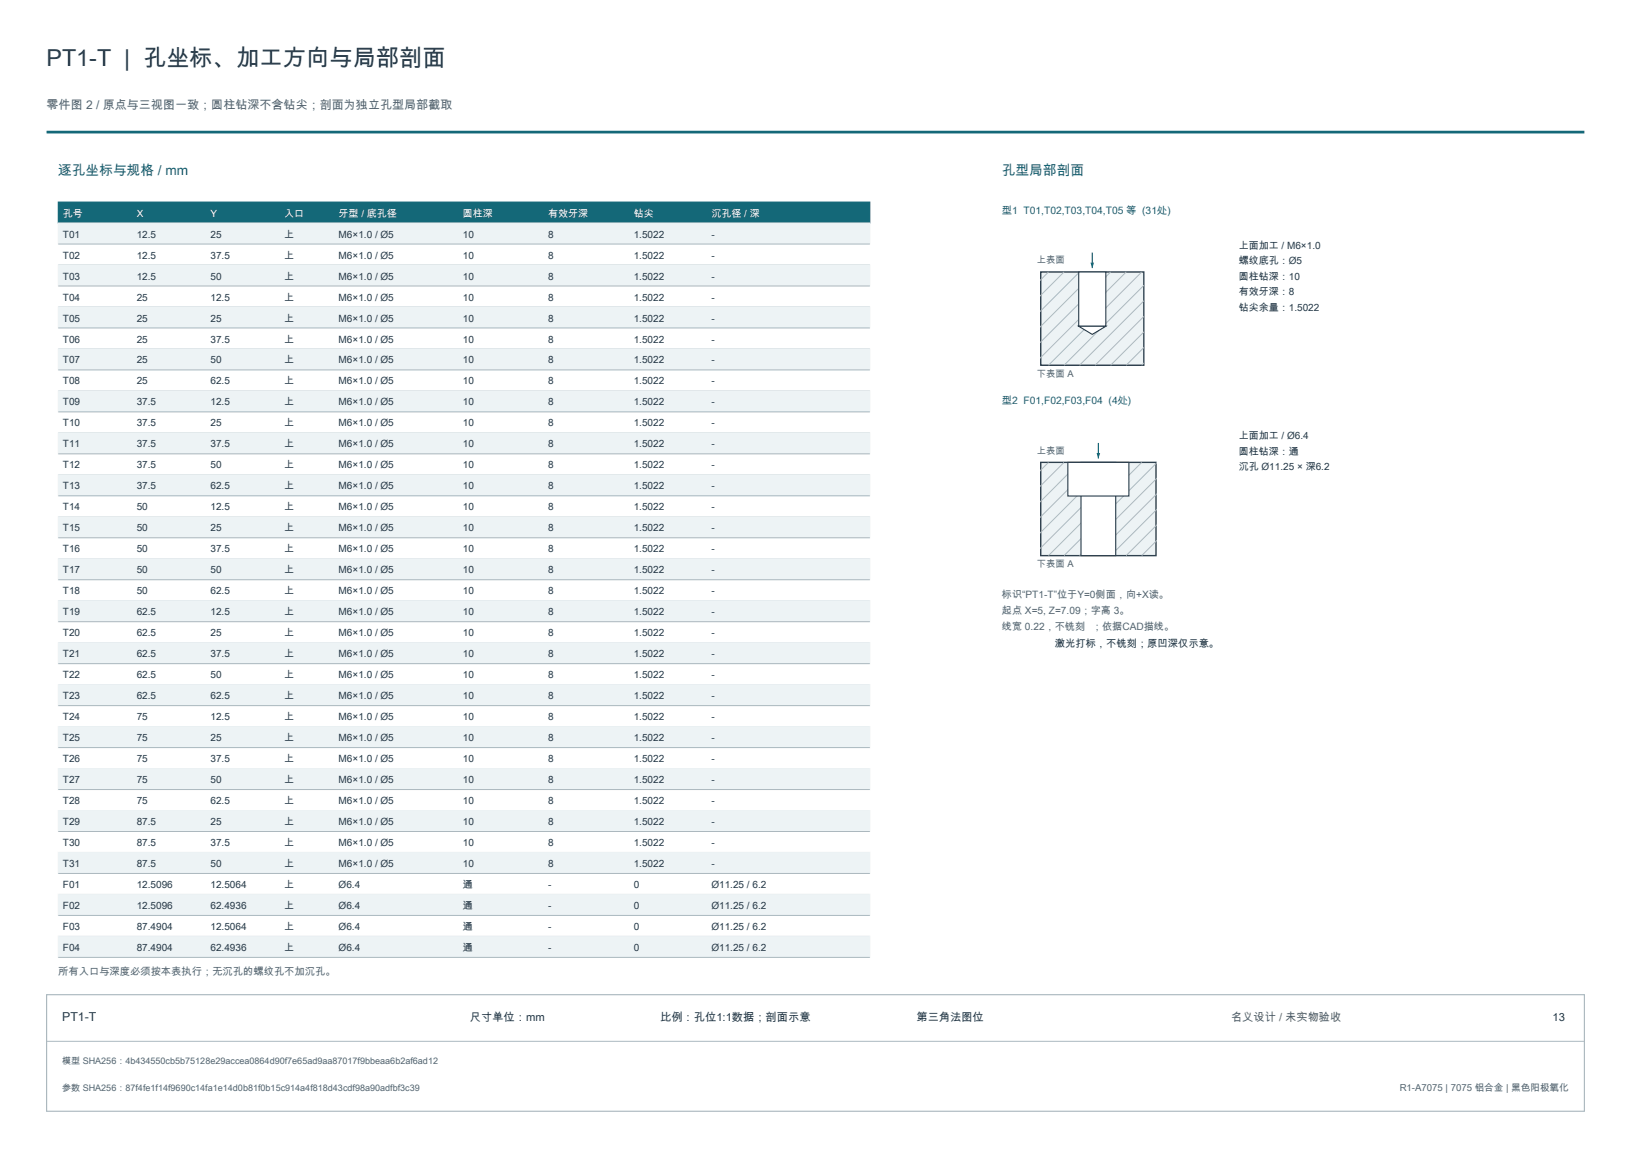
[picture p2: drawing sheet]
<svg xmlns="http://www.w3.org/2000/svg" width="420mm" height="297mm" viewBox="0 0 420 297" stroke-linecap="round" stroke-linejoin="round" font-family="sans-serif">
<path d="M12 34h396" fill="none" stroke="#146878" stroke-width=".7" stroke-linecap="butt"/>
<path d="M15 52h209v5.4h-209z" fill-rule="evenodd" fill="#146878" stroke="#146878" stroke-width=".26"/>
<g fill="#edf3f5" stroke="#edf3f5" stroke-width=".26">
<path d="M15 57.4h209v5.4h-209z" fill-rule="evenodd"/>
<path d="M15 68.2h209v5.4h-209z" fill-rule="evenodd"/>
<path d="M15 79h209v5.4h-209z" fill-rule="evenodd"/>
<path d="M15 89.8h209v5.4h-209z" fill-rule="evenodd"/>
<path d="M15 100.6h209v5.4h-209z" fill-rule="evenodd"/>
<path d="M15 111.4h209v5.4h-209z" fill-rule="evenodd"/>
<path d="M15 122.2h209v5.4h-209z" fill-rule="evenodd"/>
<path d="M15 133h209v5.4h-209z" fill-rule="evenodd"/>
<path d="M15 143.8h209v5.4h-209z" fill-rule="evenodd"/>
<path d="M15 154.6h209v5.4h-209z" fill-rule="evenodd"/>
<path d="M15 165.4h209v5.4h-209z" fill-rule="evenodd"/>
<path d="M15 176.2h209v5.4h-209z" fill-rule="evenodd"/>
<path d="M15 187h209v5.4h-209z" fill-rule="evenodd"/>
<path d="M15 197.8h209v5.4h-209z" fill-rule="evenodd"/>
<path d="M15 208.6h209v5.4h-209z" fill-rule="evenodd"/>
<path d="M15 219.4h209v5.4h-209z" fill-rule="evenodd"/>
<path d="M15 230.2h209v5.4h-209z" fill-rule="evenodd"/>
<path d="M15 241h209v5.4h-209z" fill-rule="evenodd"/>
</g>
<g fill="none" stroke="#acb9c0" stroke-width=".26">
<path d="M15 62.8h209M15 68.2h209M15 73.6h209M15 79h209M15 84.4h209M15 89.8h209M15 95.2h209M15 100.6h209M15 106h209M15 111.4h209M15 116.8h209M15 122.2h209"/>
<path d="M15 127.6h209M15 133h209M15 138.4h209M15 143.8h209M15 149.2h209M15 154.6h209M15 160h209M15 165.4h209M15 170.8h209M15 176.2h209M15 181.6h209M15 187h209"/>
<path d="M15 192.4h209M15 197.8h209M15 203.2h209M15 208.6h209M15 214h209M15 219.4h209M15 224.8h209M15 230.2h209M15 235.6h209M15 241h209M15 246.4h209"/>
</g>
<path d="M268 70h26.5v24h-26.5z" fill-rule="evenodd" fill="#edf3f5" stroke="#243746" stroke-width=".35"/>
<g fill="none" stroke="#acb9c0" stroke-width=".26">
<path d="M270 70l-2.1 2M274 70l-6.1 6M278 70l-10.1 10.1M282 70l-14.1 14.1M286 70l-18.1 18.1M290 70l-22.1 22M294 70l-24 24M294.6 73.4l-20.6 20.6M294.6 77.4l-16.6 16.6M294.6 81.4l-12.6 12.6M294.6 85.4l-8.6 8.6M294.6 89.4l-4.6 4.6"/>
<path d="M294.6 93.4l-.6 .6"/>
</g>
<g fill="#fff" stroke="#243746" stroke-width=".28">
<path d="M277.8 84h7l-3.5 2.1z"/>
<path d="M277.8 70h7v14h-7z" fill-rule="evenodd"/>
</g>
<path d="M281.3 65v4" fill="none" stroke="#146878" stroke-width=".3"/>
<path d="M280.8 67.6h.9l-.4 1.4z" fill="#146878"/>
<path d="M268 119h29.7v24h-29.7z" fill-rule="evenodd" fill="#edf3f5" stroke="#243746" stroke-width=".35"/>
<g fill="none" stroke="#acb9c0" stroke-width=".26">
<path d="M270 119l-2.1 2.1M274 119l-6.1 6.1M278 119l-10.1 10.1M282 119l-14.1 14.1M286 119l-18.1 18.1M290 119l-22.1 22.1M294 119l-24 24M297.7 119.3l-23.7 23.7M297.7 123.3l-19.7 19.7M297.7 127.3l-15.7 15.7M297.7 131.3l-11.7 11.7M297.7 135.3l-7.7 7.7"/>
<path d="M297.7 139.3l-3.7 3.7"/>
</g>
<g fill="#fff" stroke="#243746" stroke-width=".28">
<path d="M278.4 119h8.9v24h-8.9z" fill-rule="evenodd"/>
<path d="M275 119h15.7v8.7h-15.7z" fill-rule="evenodd"/>
</g>
<path d="M282.8 114v4" fill="none" stroke="#146878" stroke-width=".3"/>
<path d="M282.4 116.6h.9l-.5 1.4z" fill="#146878"/>
<path d="M12 256h396v30h-396z" fill="none" stroke="#acb9c0" stroke-width=".3"/>
<path d="M12 268h396" fill="none" stroke="#acb9c0" stroke-width=".26"/>
<path d="M271.6 160h9.6v2.9h-9.6z" fill-rule="evenodd" fill="#fff"/>
<text font-size="6" fill="#243746" x="12" y="17">PT1-T | 孔坐标、加工方向与局部剖面</text>
<g font-size="3.5" fill="#146878">
<text x="15" y="45">逐孔坐标与规格 / mm</text>
<text x="258" y="45">孔型局部剖面</text>
</g>
<text font-size="3.2" fill="#243746" x="16" y="262.8">PT1-T</text>
<text font-size="3.1" fill="#526570" x="12" y="28">零件图 2 / 原点与三视图一致；圆柱钻深不含钻尖；剖面为独立孔型局部截取</text>
<g font-size="2.9" fill="#243746">
<text x="121" y="262.8">尺寸单位：mm</text>
<text x="170" y="262.8">比例：孔位1:1数据；剖面示意</text>
<text x="236" y="262.8">第三角法图位</text>
<text x="399.8" y="262.8">13</text>
</g>
<text font-size="2.9" fill="#915918" x="317" y="262.8">名义设计 / 未实物验收</text>
<g font-size="2.6" fill="#fff">
<text x="16.2" y="55.7">孔号</text>
<text x="35.2" y="55.7">X</text>
<text x="54.2" y="55.7">Y</text>
<text x="73.2" y="55.7">入口</text>
<text x="87.2" y="55.7">牙型 / 底孔径</text>
<text x="119.2" y="55.7">圆柱深</text>
<text x="141.2" y="55.7">有效牙深</text>
<text x="163.2" y="55.7">钻尖</text>
<text x="183.2" y="55.7">沉孔径 / 深</text>
</g>
<g font-size="2.6" fill="#146878">
<text x="258" y="55">型1 T01,T02,T03,T04,T05 等 (31处)</text>
<text x="258" y="104">型2 F01,F02,F03,F04 (4处)</text>
</g>
<g font-size="2.6" fill="#243746">
<text x="16.2" y="61.1">T01</text>
<text x="35.2" y="61.1">12.5</text>
<text x="54.2" y="61.1">25</text>
<text x="73.2" y="61.1">上</text>
<text x="87.2" y="61.1">M6×1.0 / Ø5</text>
<text x="119.2" y="61.1">10</text>
<text x="141.2" y="61.1">8</text>
<text x="163.2" y="61.1">1.5022</text>
<text x="183.2" y="61.1">-</text>
<text x="319" y="64">上面加工 / M6×1.0</text>
<text x="16.2" y="66.6">T02</text>
<text x="16.2" y="72">T03</text>
<text x="35.2" y="66.6">12.5</text>
<text x="35.2" y="72">12.5</text>
<text x="54.2" y="66.6">37.5</text>
<text x="54.2" y="72">50</text>
<text x="73.2" y="66.6">上</text>
<text x="73.2" y="72">上</text>
<text x="87.2" y="66.6">M6×1.0 / Ø5</text>
<text x="87.2" y="72">M6×1.0 / Ø5</text>
<text x="119.2" y="66.6">10</text>
<text x="119.2" y="72">10</text>
<text x="141.2" y="66.6">8</text>
<text x="141.2" y="72">8</text>
<text x="163.2" y="66.6">1.5022</text>
<text x="163.2" y="72">1.5022</text>
<text x="183.2" y="66.6">-</text>
<text x="183.2" y="72">-</text>
<text x="319" y="68">螺纹底孔：Ø5</text>
<text x="319" y="72">圆柱钻深：10</text>
<text x="16.2" y="77.4">T04</text>
<text x="35.2" y="77.4">25</text>
<text x="54.2" y="77.4">12.5</text>
<text x="73.2" y="77.4">上</text>
<text x="87.2" y="77.4">M6×1.0 / Ø5</text>
<text x="119.2" y="77.4">10</text>
<text x="141.2" y="77.4">8</text>
<text x="163.2" y="77.4">1.5022</text>
<text x="183.2" y="77.4">-</text>
<text x="319" y="76">有效牙深：8</text>
<text x="16.2" y="82.8">T05</text>
<text x="35.2" y="82.8">25</text>
<text x="54.2" y="82.8">25</text>
<text x="73.2" y="82.8">上</text>
<text x="87.2" y="82.8">M6×1.0 / Ø5</text>
<text x="119.2" y="82.8">10</text>
<text x="141.2" y="82.8">8</text>
<text x="163.2" y="82.8">1.5022</text>
<text x="183.2" y="82.8">-</text>
<text x="319" y="80">钻尖余量：1.5022</text>
<text x="16.2" y="88.2">T06</text>
<text x="35.2" y="88.2">25</text>
<text x="54.2" y="88.2">37.5</text>
<text x="73.2" y="88.2">上</text>
<text x="87.2" y="88.2">M6×1.0 / Ø5</text>
<text x="119.2" y="88.2">10</text>
<text x="141.2" y="88.2">8</text>
<text x="163.2" y="88.2">1.5022</text>
<text x="183.2" y="88.2">-</text>
<text x="16.2" y="93.5">T07</text>
<text x="35.2" y="93.5">25</text>
<text x="54.2" y="93.5">50</text>
<text x="73.2" y="93.5">上</text>
<text x="87.2" y="93.5">M6×1.0 / Ø5</text>
<text x="119.2" y="93.5">10</text>
<text x="141.2" y="93.5">8</text>
<text x="163.2" y="93.5">1.5022</text>
<text x="183.2" y="93.5">-</text>
<text x="16.2" y="98.9">T08</text>
<text x="35.2" y="98.9">25</text>
<text x="54.2" y="98.9">62.5</text>
<text x="73.2" y="98.9">上</text>
<text x="87.2" y="98.9">M6×1.0 / Ø5</text>
<text x="119.2" y="98.9">10</text>
<text x="141.2" y="98.9">8</text>
<text x="163.2" y="98.9">1.5022</text>
<text x="183.2" y="98.9">-</text>
<text x="16.2" y="104.4">T09</text>
<text x="35.2" y="104.4">37.5</text>
<text x="54.2" y="104.4">12.5</text>
<text x="73.2" y="104.4">上</text>
<text x="87.2" y="104.4">M6×1.0 / Ø5</text>
<text x="119.2" y="104.4">10</text>
<text x="141.2" y="104.4">8</text>
<text x="163.2" y="104.4">1.5022</text>
<text x="183.2" y="104.4">-</text>
<text x="16.2" y="109.7">T10</text>
<text x="35.2" y="109.7">37.5</text>
<text x="54.2" y="109.7">25</text>
<text x="73.2" y="109.7">上</text>
<text x="87.2" y="109.7">M6×1.0 / Ø5</text>
<text x="119.2" y="109.7">10</text>
<text x="141.2" y="109.7">8</text>
<text x="163.2" y="109.7">1.5022</text>
<text x="183.2" y="109.7">-</text>
<text x="319" y="113">上面加工 / Ø6.4</text>
<text x="16.2" y="115.2">T11</text>
<text x="35.2" y="115.2">37.5</text>
<text x="54.2" y="115.2">37.5</text>
<text x="73.2" y="115.2">上</text>
<text x="87.2" y="115.2">M6×1.0 / Ø5</text>
<text x="119.2" y="115.2">10</text>
<text x="141.2" y="115.2">8</text>
<text x="163.2" y="115.2">1.5022</text>
<text x="183.2" y="115.2">-</text>
<text x="319" y="117">圆柱钻深：通</text>
<text x="16.2" y="120.6">T12</text>
<text x="16.2" y="126">T13</text>
<text x="35.2" y="120.6">37.5</text>
<text x="35.2" y="126">37.5</text>
<text x="54.2" y="120.6">50</text>
<text x="54.2" y="126">62.5</text>
<text x="73.2" y="120.6">上</text>
<text x="73.2" y="126">上</text>
<text x="87.2" y="120.6">M6×1.0 / Ø5</text>
<text x="87.2" y="126">M6×1.0 / Ø5</text>
<text x="119.2" y="120.6">10</text>
<text x="119.2" y="126">10</text>
<text x="141.2" y="120.6">8</text>
<text x="141.2" y="126">8</text>
<text x="163.2" y="120.6">1.5022</text>
<text x="163.2" y="126">1.5022</text>
<text x="183.2" y="120.6">-</text>
<text x="183.2" y="126">-</text>
<text x="319" y="121">沉孔 Ø11.25 × 深6.2</text>
<text x="16.2" y="131.3">T14</text>
<text x="35.2" y="131.3">50</text>
<text x="54.2" y="131.3">12.5</text>
<text x="73.2" y="131.3">上</text>
<text x="87.2" y="131.3">M6×1.0 / Ø5</text>
<text x="119.2" y="131.3">10</text>
<text x="141.2" y="131.3">8</text>
<text x="163.2" y="131.3">1.5022</text>
<text x="183.2" y="131.3">-</text>
<text x="16.2" y="136.7">T15</text>
<text x="35.2" y="136.7">50</text>
<text x="54.2" y="136.7">25</text>
<text x="73.2" y="136.7">上</text>
<text x="87.2" y="136.7">M6×1.0 / Ø5</text>
<text x="119.2" y="136.7">10</text>
<text x="141.2" y="136.7">8</text>
<text x="163.2" y="136.7">1.5022</text>
<text x="183.2" y="136.7">-</text>
<text x="16.2" y="142.2">T16</text>
<text x="35.2" y="142.2">50</text>
<text x="54.2" y="142.2">37.5</text>
<text x="73.2" y="142.2">上</text>
<text x="87.2" y="142.2">M6×1.0 / Ø5</text>
<text x="119.2" y="142.2">10</text>
<text x="141.2" y="142.2">8</text>
<text x="163.2" y="142.2">1.5022</text>
<text x="183.2" y="142.2">-</text>
<text x="16.2" y="147.6">T17</text>
<text x="35.2" y="147.6">50</text>
<text x="54.2" y="147.6">50</text>
<text x="73.2" y="147.6">上</text>
<text x="87.2" y="147.6">M6×1.0 / Ø5</text>
<text x="119.2" y="147.6">10</text>
<text x="141.2" y="147.6">8</text>
<text x="163.2" y="147.6">1.5022</text>
<text x="183.2" y="147.6">-</text>
<text x="16.2" y="153">T18</text>
<text x="35.2" y="153">50</text>
<text x="54.2" y="153">62.5</text>
<text x="73.2" y="153">上</text>
<text x="87.2" y="153">M6×1.0 / Ø5</text>
<text x="119.2" y="153">10</text>
<text x="141.2" y="153">8</text>
<text x="163.2" y="153">1.5022</text>
<text x="183.2" y="153">-</text>
<text x="16.2" y="158.4">T19</text>
<text x="35.2" y="158.4">62.5</text>
<text x="54.2" y="158.4">12.5</text>
<text x="73.2" y="158.4">上</text>
<text x="87.2" y="158.4">M6×1.0 / Ø5</text>
<text x="119.2" y="158.4">10</text>
<text x="141.2" y="158.4">8</text>
<text x="163.2" y="158.4">1.5022</text>
<text x="183.2" y="158.4">-</text>
<text x="16.2" y="163.8">T20</text>
<text x="35.2" y="163.8">62.5</text>
<text x="54.2" y="163.8">25</text>
<text x="73.2" y="163.8">上</text>
<text x="87.2" y="163.8">M6×1.0 / Ø5</text>
<text x="119.2" y="163.8">10</text>
<text x="141.2" y="163.8">8</text>
<text x="163.2" y="163.8">1.5022</text>
<text x="183.2" y="163.8">-</text>
<text x="16.2" y="169.2">T21</text>
<text x="35.2" y="169.2">62.5</text>
<text x="54.2" y="169.2">37.5</text>
<text x="73.2" y="169.2">上</text>
<text x="87.2" y="169.2">M6×1.0 / Ø5</text>
<text x="119.2" y="169.2">10</text>
<text x="141.2" y="169.2">8</text>
<text x="163.2" y="169.2">1.5022</text>
<text x="183.2" y="169.2">-</text>
<text x="16.2" y="174.5">T22</text>
<text x="16.2" y="179.9">T23</text>
<text x="35.2" y="174.5">62.5</text>
<text x="35.2" y="179.9">62.5</text>
<text x="54.2" y="174.5">50</text>
<text x="54.2" y="179.9">62.5</text>
<text x="73.2" y="174.5">上</text>
<text x="73.2" y="179.9">上</text>
<text x="87.2" y="174.5">M6×1.0 / Ø5</text>
<text x="87.2" y="179.9">M6×1.0 / Ø5</text>
<text x="119.2" y="174.5">10</text>
<text x="119.2" y="179.9">10</text>
<text x="141.2" y="174.5">8</text>
<text x="141.2" y="179.9">8</text>
<text x="163.2" y="174.5">1.5022</text>
<text x="163.2" y="179.9">1.5022</text>
<text x="183.2" y="174.5">-</text>
<text x="183.2" y="179.9">-</text>
<text x="16.2" y="185.4">T24</text>
<text x="35.2" y="185.4">75</text>
<text x="54.2" y="185.4">12.5</text>
<text x="73.2" y="185.4">上</text>
<text x="87.2" y="185.4">M6×1.0 / Ø5</text>
<text x="119.2" y="185.4">10</text>
<text x="141.2" y="185.4">8</text>
<text x="163.2" y="185.4">1.5022</text>
<text x="183.2" y="185.4">-</text>
<text x="16.2" y="190.8">T25</text>
<text x="35.2" y="190.8">75</text>
<text x="54.2" y="190.8">25</text>
<text x="73.2" y="190.8">上</text>
<text x="87.2" y="190.8">M6×1.0 / Ø5</text>
<text x="119.2" y="190.8">10</text>
<text x="141.2" y="190.8">8</text>
<text x="163.2" y="190.8">1.5022</text>
<text x="183.2" y="190.8">-</text>
<text x="16.2" y="196.2">T26</text>
<text x="35.2" y="196.2">75</text>
<text x="54.2" y="196.2">37.5</text>
<text x="73.2" y="196.2">上</text>
<text x="87.2" y="196.2">M6×1.0 / Ø5</text>
<text x="119.2" y="196.2">10</text>
<text x="141.2" y="196.2">8</text>
<text x="163.2" y="196.2">1.5022</text>
<text x="183.2" y="196.2">-</text>
<text x="16.2" y="201.6">T27</text>
<text x="35.2" y="201.6">75</text>
<text x="54.2" y="201.6">50</text>
<text x="73.2" y="201.6">上</text>
<text x="87.2" y="201.6">M6×1.0 / Ø5</text>
<text x="119.2" y="201.6">10</text>
<text x="141.2" y="201.6">8</text>
<text x="163.2" y="201.6">1.5022</text>
<text x="183.2" y="201.6">-</text>
<text x="16.2" y="207">T28</text>
<text x="35.2" y="207">75</text>
<text x="54.2" y="207">62.5</text>
<text x="73.2" y="207">上</text>
<text x="87.2" y="207">M6×1.0 / Ø5</text>
<text x="119.2" y="207">10</text>
<text x="141.2" y="207">8</text>
<text x="163.2" y="207">1.5022</text>
<text x="183.2" y="207">-</text>
<text x="16.2" y="212.3">T29</text>
<text x="35.2" y="212.3">87.5</text>
<text x="54.2" y="212.3">25</text>
<text x="73.2" y="212.3">上</text>
<text x="87.2" y="212.3">M6×1.0 / Ø5</text>
<text x="119.2" y="212.3">10</text>
<text x="141.2" y="212.3">8</text>
<text x="163.2" y="212.3">1.5022</text>
<text x="183.2" y="212.3">-</text>
<text x="16.2" y="217.7">T30</text>
<text x="35.2" y="217.7">87.5</text>
<text x="54.2" y="217.7">37.5</text>
<text x="73.2" y="217.7">上</text>
<text x="87.2" y="217.7">M6×1.0 / Ø5</text>
<text x="119.2" y="217.7">10</text>
<text x="141.2" y="217.7">8</text>
<text x="163.2" y="217.7">1.5022</text>
<text x="183.2" y="217.7">-</text>
<text x="16.2" y="223.1">T31</text>
<text x="35.2" y="223.1">87.5</text>
<text x="54.2" y="223.1">50</text>
<text x="73.2" y="223.1">上</text>
<text x="87.2" y="223.1">M6×1.0 / Ø5</text>
<text x="119.2" y="223.1">10</text>
<text x="141.2" y="223.1">8</text>
<text x="163.2" y="223.1">1.5022</text>
<text x="183.2" y="223.1">-</text>
<text x="16.2" y="228.6">F01</text>
<text x="16.2" y="234">F02</text>
<text x="35.2" y="228.6">12.5096</text>
<text x="35.2" y="234">12.5096</text>
<text x="54.2" y="228.6">12.5064</text>
<text x="54.2" y="234">62.4936</text>
<text x="73.2" y="228.6">上</text>
<text x="73.2" y="234">上</text>
<text x="87.2" y="228.6">Ø6.4</text>
<text x="87.2" y="234">Ø6.4</text>
<text x="119.2" y="228.6">通</text>
<text x="119.2" y="234">通</text>
<text x="141.2" y="228.6">-</text>
<text x="141.2" y="234">-</text>
<text x="163.2" y="228.6">0</text>
<text x="163.2" y="234">0</text>
<text x="183.2" y="228.6">Ø11.25 / 6.2</text>
<text x="183.2" y="234">Ø11.25 / 6.2</text>
<text x="16.2" y="239.4">F03</text>
<text x="35.2" y="239.4">87.4904</text>
<text x="54.2" y="239.4">12.5064</text>
<text x="73.2" y="239.4">上</text>
<text x="87.2" y="239.4">Ø6.4</text>
<text x="119.2" y="239.4">通</text>
<text x="141.2" y="239.4">-</text>
<text x="163.2" y="239.4">0</text>
<text x="183.2" y="239.4">Ø11.25 / 6.2</text>
<text x="16.2" y="244.8">F04</text>
<text x="35.2" y="244.8">87.4904</text>
<text x="54.2" y="244.8">62.4936</text>
<text x="73.2" y="244.8">上</text>
<text x="87.2" y="244.8">Ø6.4</text>
<text x="119.2" y="244.8">通</text>
<text x="141.2" y="244.8">-</text>
<text x="163.2" y="244.8">0</text>
<text x="183.2" y="244.8">Ø11.25 / 6.2</text>
</g>
<g font-size="2.6" fill="#526570">
<text x="258" y="154">标识“PT1-T”位于Y=0侧面，向+X读。</text>
<text x="258" y="158.1">起点 X=5, Z=7.09；字高 3。</text>
<text x="258" y="162.2">线宽 0.22，刻深 0.2；依据CAD描线。</text>
<text x="271.6" y="162.2">不铣刻</text>
<text x="15" y="251">所有入口与深度必须按本表执行；无沉孔的螺纹孔不加沉孔。</text>
</g>
<text font-size="2.6" fill="#1f3345" x="271.6" y="166.6">激光打标，不铣刻；原凹深仅示意。</text>
<text font-size="2.5" fill="#526570" x="360.4" y="280.7">R1-A7075 | 7075 铝合金 | 黑色阳极氧化</text>
<g font-size="2.4" fill="#526570">
<text x="267" y="67.8">上表面</text>
<text x="267" y="97">下表面 A</text>
<text x="267" y="116.8">上表面</text>
<text x="267" y="146">下表面 A</text>
</g>
<g font-size="2.3" fill="#526570">
<text x="16" y="273.8">模型 SHA256：4b434550cb5b75128e29accea0864d90f7e65ad9aa87017f9bbeaa6b2af6ad12</text>
<text x="16" y="280.7">参数 SHA256：87f4fe1f14f9690c14fa1e14d0b81f0b15c914a4f818d43cdf98a90adfbf3c39</text>
</g>
</svg>
